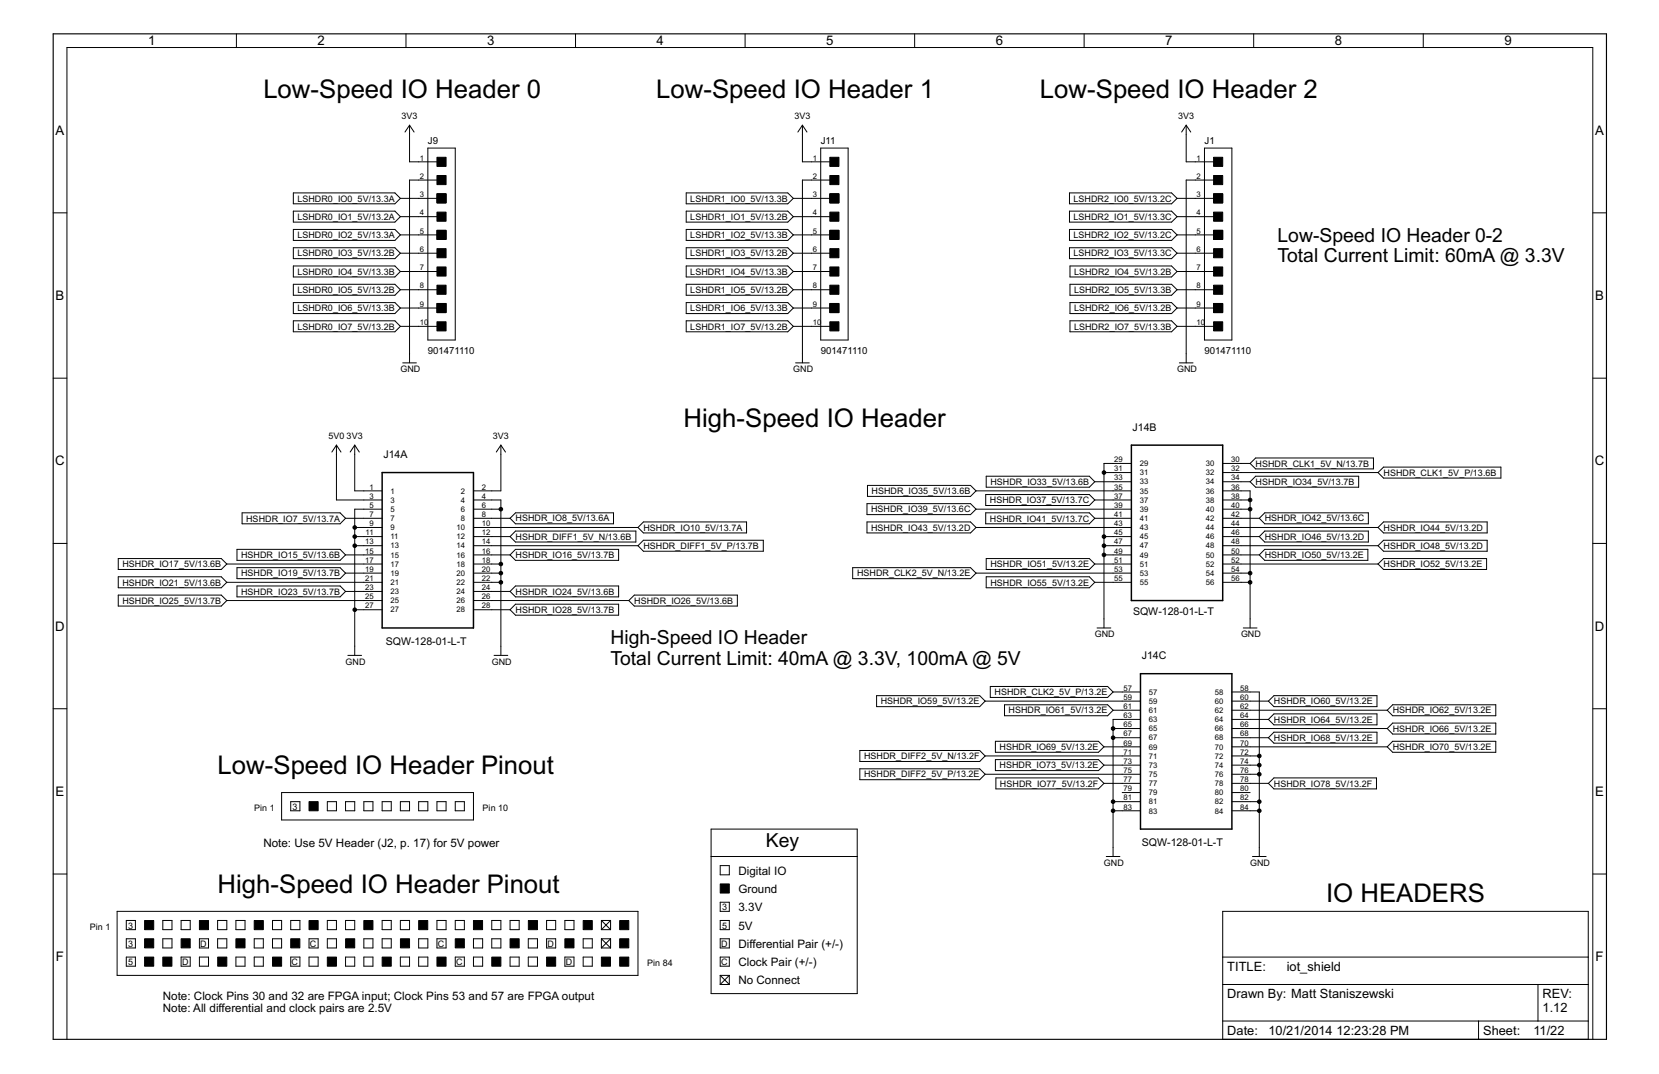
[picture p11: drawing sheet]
<svg xmlns="http://www.w3.org/2000/svg" width="432mm" height="279mm" viewBox="0 0 432 279" stroke-linecap="round" stroke-linejoin="round" font-family="sans-serif">
<g fill="none" stroke="#000" stroke-width=".26">
<path d="M61.5 8.8v3.6M105.7 8.8v3.6M149.8 8.8v3.6M193.9 8.8v3.6M238.1 8.8v3.6M282.2 8.8v3.6M326.3 8.8v3.6M370.4 8.8v3.6M106.6 32.6v9.5h7.1M106.6 32.6l1.2 1.8M106.6 32.6l-1.2 1.8M111.4 38.5h7.1v50h-7.1z"/>
<path d="M208.9 32.6v9.5h7.1M208.9 32.6l1.1 1.8M208.9 32.6l-1.2 1.8M213.6 38.5h7.1v50h-7.1zM308.7 32.6v9.5h7.2M308.7 32.6l1.2 1.8M308.7 32.6l-1.1 1.8M313.5 38.5h7.1v50h-7.1zM13.8 55.4h3.6M76.3 50.2h26.5l1.4 1.4-1.4 1.4h-26.5zM76.3 54.9h26.5l1.4 1.5-1.4 1.4h-26.5zM76.3 59.7h26.5l1.4 1.4-1.4 1.4h-26.5z"/>
<path d="M104.2 56.4h9.5M104.2 51.6h9.5M113.7 46.8h-7.1v47.6M178.6 50.2h26.4l1.5 1.4-1.5 1.4h-26.4zM178.6 54.9h26.4l1.5 1.5-1.5 1.4h-26.4zM178.6 59.7h26.4l1.5 1.4-1.5 1.4h-26.4zM206.5 56.4h9.5M206.5 51.6h9.5M216 46.8h-7.1v47.6M278.4 50.2h26.5l1.5 1.4-1.5 1.4h-26.5zM278.4 54.9h26.5l1.5 1.5-1.5 1.4h-26.5zM278.4 59.7h26.5l1.5 1.4-1.5 1.4h-26.5z"/>
<path d="M306.4 56.4h9.5M306.4 51.6h9.5M315.9 46.8h-7.2v47.6M414.6 55.4h3.5M76.3 64.5h26.5l1.4 1.4-1.4 1.4h-26.5zM76.3 69.2h26.5l1.4 1.4-1.4 1.5h-26.5zM76.3 74h26.5l1.4 1.4-1.4 1.4h-26.5zM76.3 78.7h26.5l1.4 1.4-1.4 1.5h-26.5zM104.2 61.1h9.5M104.2 65.9h9.5M104.2 70.6h9.5M104.2 75.4h9.5"/>
<path d="M178.6 69.2h26.4l1.5 1.4-1.5 1.5h-26.4zM178.6 74h26.4l1.5 1.4-1.5 1.4h-26.4zM178.6 78.7h26.4l1.5 1.4-1.5 1.5h-26.4zM178.6 64.5h26.4l1.5 1.4-1.5 1.4h-26.4zM206.5 61.1h9.5M206.5 65.9h9.5M206.5 70.6h9.5M206.5 75.4h9.5M278.4 64.5h26.5l1.5 1.4-1.5 1.4h-26.5zM278.5 69.2h26.4l1.5 1.4-1.5 1.5h-26.4zM278.5 74h26.4l1.5 1.4-1.5 1.4h-26.4zM278.5 78.7h26.4l1.5 1.4-1.5 1.5h-26.4z"/>
<path d="M306.4 61.1h9.5M306.4 65.9h9.5M306.4 70.6h9.5M306.4 75.4h9.5M13.8 98.4h3.6M76.3 83.5h26.5l1.4 1.4-1.4 1.4h-26.5zM104.2 80.1h9.5M104.2 84.9h9.5M104.8 94.4h3.6M178.6 83.5h26.4l1.5 1.4-1.5 1.4h-26.4zM206.5 80.1h9.5M206.5 84.9h9.5"/>
<path d="M207.1 94.4h3.5M278.5 83.5h26.4l1.5 1.4-1.5 1.4h-26.4zM306.4 80.1h9.5M306.4 84.9h9.5M307 94.4h3.5M414.6 98.4h3.5M87.6 115.8v14.3h11.9M87.6 115.8l1.2 1.8M87.6 115.8l-1.2 1.8M92.3 115.8v11.9h7.2M92.3 115.8l1.2 1.8M92.3 115.8l-1.2 1.8"/>
<path d="M130.4 115.8v11.9h-7.2M130.4 115.8l1.2 1.8M130.4 115.8l-1.2 1.8M63 133.4h25.5l1.4 1.4-1.4 1.5h-25.5zM89.9 134.8h9.6M92.3 137.2h7.2M92.3 139.6h7.2M99.5 132.5h-7.2v38M123.2 130.1h7.2v40.4M123.2 132.5h7.2M123.2 134.8h9.6M123.2 137.2h42.9"/>
<path d="M123.2 139.6h9.6M134.2 133.4h25.5v2.9h-25.5l-1.4-1.5zM134.2 138.2h31.3v2.8h-31.3l-1.4-1.4zM167.5 135.8h26.8v2.8h-26.8l-1.4-1.4zM225.7 135.8h26.9l1.4 1.4-1.4 1.4h-26.9zM225.7 131h26.9l1.4 1.5-1.4 1.4h-26.9zM225.8 126.3h26.8l1.4 1.4-1.4 1.4h-26.8zM254 127.7h40.5M254 132.5h40.5M254 137.2h40.5M256.6 133.4h26.9l1.4 1.4-1.4 1.5h-26.9zM256.6 128.7h26.9l1.4 1.4-1.4 1.4h-26.9z"/>
<path d="M256.7 123.9h26.8l1.4 1.4-1.4 1.4h-26.8zM284.9 130.1h9.6M284.9 134.8h9.6M284.9 125.3h9.6M287.3 139.6h7.2M287.3 122.9h7.2M294.5 120.6h-7.2v42.8M318.2 127.7h7.2v35.7M318.2 130.1h7.2M318.2 132.5h7.2M318.2 134.8h9.6M318.2 137.2h40.5"/>
<path d="M318.2 139.6h9.6M318.2 120.6h7.2M318.2 122.9h40.5M318.2 125.3h7.2M325.4 120.6l1.4-1.5h30.7v2.9h-30.7zM326.8 123.9h26.8v2.8h-26.8l-1.4-1.4zM327.8 134.8l1.4-1.4h27v2.9h-27zM329.2 138.2h27v2.8h-27l-1.4-1.4zM358.7 137.2l1.4-1.4h27v2.8h-27zM358.7 122.9l1.4-1.4h30.6v2.9h-30.6zM13.8 141.4h3.6M30.8 145.3h26.8l1.4 1.4-1.4 1.4h-26.8z"/>
<path d="M30.8 150.1h26.8l1.4 1.4-1.4 1.4h-26.8zM30.8 154.8h26.8l1.4 1.4-1.4 1.5h-26.8zM59 146.7h40.5M59 151.5h40.5M59 156.2h40.5M61.7 142.9h26.8l1.4 1.5-1.4 1.4h-26.8zM61.7 147.7h26.8l1.4 1.4-1.4 1.4h-26.8zM61.7 152.4h26.8l1.4 1.5-1.4 1.4h-26.8zM89.9 144.4h9.6M89.9 149.1h9.6M89.9 153.9h9.6M92.3 142h7.2"/>
<path d="M92.3 158.6h7.2M123.2 142h42.9M123.2 144.4h9.6M123.2 146.7h7.2M123.2 149.1h7.2M123.2 151.5h7.2M123.2 153.9h9.6M123.2 156.2h40.5M123.2 158.6h9.6M134.2 152.4h26.8v2.9h-26.8l-1.4-1.4zM134.2 142.9h26.8v2.9h-26.8l-1.4-1.4zM134.2 157.2h26.8v2.8h-26.8l-1.4-1.4z"/>
<path d="M163.7 156.2l1.4-1.4h26.8v2.9h-26.8zM167.5 140.5h31.2v2.9h-31.2l-1.4-1.4zM221.9 147.7h30.7l1.4 1.4-1.4 1.4h-30.7zM254 149.1h40.5M256.7 145.3h26.8l1.4 1.4-1.4 1.4h-26.8zM256.7 150.1h26.8l1.4 1.4-1.4 1.4h-26.8zM284.9 146.7h9.6M284.9 151.5h9.6M287.3 142h7.2M287.3 144.4h7.2M318.2 142h40.5M318.2 144.4h9.6"/>
<path d="M318.2 146.7h40.5M318.2 149.1h7.2M318.2 151.5h7.2M329.2 142.9h26.8v2.9h-26.8l-1.4-1.4zM358.7 146.7l1.4-1.4h26.8v2.8h-26.8zM358.7 142l1.4-1.5h27v2.9h-27zM414.6 141.4h3.5M90.5 170.5h3.6M128.6 170.5h3.6M257.7 178.6h30.6l1.4 1.4-1.4 1.4h-30.6zM285.5 163.4h3.6M323.6 163.4h3.6"/>
<path d="M13.8 184.4h3.6M223.8 195.2h31.2l1.4 1.5-1.4 1.4h-31.2zM228.2 181h26.8l1.4 1.4-1.4 1.4h-26.8zM256.4 182.4h40.4M256.4 196.7h40.4M259.1 192.8h26.8l1.4 1.5-1.4 1.4h-26.8zM259.1 197.6h26.8l1.4 1.5-1.4 1.4h-26.8zM261.5 183.3h26.8l1.4 1.5-1.4 1.4h-26.8zM287.3 194.3h9.5M287.3 199.1h9.5M289.7 180h7.1M289.7 184.8h7.1"/>
<path d="M289.7 189.5h7.1M289.7 191.9h7.1M296.8 187.2h-7.1v35.6M320.6 180h7.2v42.8M320.6 182.4h9.5M320.6 184.8h40.5M320.6 187.2h9.5M320.6 189.5h40.5M320.6 191.9h9.5M320.6 194.3h40.5M320.6 196.7h7.2M320.6 199.1h7.2"/>
<path d="M330.1 182.4l1.5-1.4h26.8v2.8h-26.8zM330.1 187.2l1.5-1.5h26.8v2.9h-26.8zM330.1 191.9l1.5-1.4h26.8v2.8h-26.8zM361.1 189.5l1.4-1.4h26.8v2.9h-26.8zM362.5 183.3h26.8v2.9h-26.8l-1.4-1.4zM362.5 192.8h26.8v2.9h-26.8l-1.4-1.4zM414.6 184.4h3.5M73.3 206.2h49.9v7.1h-49.9zM75.7 208.6h2.4v2.3h-2.4zM85.2 208.6h2.4v2.3h-2.4zM89.9 208.6h2.4v2.3h-2.4zM94.7 208.6h2.4v2.3h-2.4z"/>
<path d="M99.5 208.6h2.3v2.3h-2.3zM104.2 208.6h2.4v2.3h-2.4zM109 208.6h2.4v2.3h-2.4zM113.7 208.6h2.4v2.3h-2.4zM118.5 208.6h2.4v2.3h-2.4zM185.1 215.7h38v42.8h-38zM223.8 200h31.2l1.4 1.4-1.4 1.4h-31.2zM256.4 201.4h40.4M259.2 202.4h26.7l1.4 1.4-1.4 1.4h-26.7zM287.3 203.8h9.5M289.7 210.9h7.1M289.7 208.6h7.1"/>
<path d="M292.1 206.2h4.7M320.6 210.9h7.2M320.6 208.6h7.2M320.6 206.2h4.8M320.6 201.4h7.2M320.6 203.8h9.5M330.1 203.8l1.5-1.4h26.7v2.8h-26.7zM13.8 227.4h3.6M30.5 237.1h135.6v16.6h-135.6zM32.9 239.5h2.3v2.4h-2.3zM42.4 239.5h2.4v2.4h-2.4zM47.1 239.5h2.4v2.4h-2.4z"/>
<path d="M56.6 239.5h2.4v2.4h-2.4zM61.4 239.5h2.4v2.4h-2.4zM70.9 239.5h2.4v2.4h-2.4zM75.7 239.5h2.4v2.4h-2.4zM85.2 239.5h2.4v2.4h-2.4zM89.9 239.5h2.4v2.4h-2.4zM99.5 239.5h2.3v2.4h-2.3zM104.2 239.5h2.4v2.4h-2.4zM113.7 239.5h2.4v2.4h-2.4zM118.5 239.5h2.4v2.4h-2.4zM128 239.5h2.4v2.4h-2.4zM132.8 239.5h2.3v2.4h-2.3z"/>
<path d="M142.3 239.5h2.3v2.4h-2.3zM147 239.5h2.4v2.4h-2.4zM156.5 239.5h2.4M156.5 239.5v2.4M156.5 239.5l2.4 2.4M158.9 239.5v2.4M158.9 239.5l-2.4 2.4M185.1 222.8h38M187.5 234.7h2.3v2.4h-2.3zM187.5 239.5h2.3v2.4h-2.3zM187.5 225.2h2.3v2.4h-2.3zM287.9 222.8h3.6"/>
<path d="M318.2 237.1h95.2v33.3h-95.2zM326 222.8h3.5M414.6 227.4h3.5M32.9 244.2h2.3v2.4h-2.3zM32.9 249h2.3v2.4h-2.3zM42.4 244.2h2.4v2.4h-2.4zM47.1 249h2.4v2.4h-2.4zM51.9 244.2h2.4v2.4h-2.4zM51.9 249h2.4v2.4h-2.4zM56.6 244.2h2.4v2.4h-2.4zM61.4 249h2.4v2.4h-2.4zM66.2 244.2h2.3v2.4h-2.3z"/>
<path d="M66.2 249h2.3v2.4h-2.3zM70.9 244.2h2.4v2.4h-2.4zM75.7 249h2.4v2.4h-2.4zM80.4 244.2h2.4v2.4h-2.4zM80.4 249h2.4v2.4h-2.4zM85.2 244.2h2.4v2.4h-2.4zM89.9 249h2.4v2.4h-2.4zM94.7 244.2h2.4v2.4h-2.4zM94.7 249h2.4v2.4h-2.4zM99.5 244.2h2.3v2.4h-2.3zM104.2 249h2.4v2.4h-2.4zM109 244.2h2.4v2.4h-2.4z"/>
<path d="M109 249h2.4v2.4h-2.4zM113.7 244.2h2.4v2.4h-2.4zM118.5 249h2.4v2.4h-2.4zM123.2 244.2h2.4v2.4h-2.4zM123.2 249h2.4v2.4h-2.4zM128 244.2h2.4v2.4h-2.4zM132.8 249h2.3v2.4h-2.3zM137.5 244.2h2.4v2.4h-2.4zM137.5 249h2.4v2.4h-2.4zM142.3 244.2h2.3v2.4h-2.3zM147 249h2.4v2.4h-2.4zM151.8 244.2h2.4v2.4h-2.4z"/>
<path d="M151.8 249h2.4v2.4h-2.4zM156.5 241.9h2.4M156.5 246.6h2.4M156.5 244.2h2.4M156.5 244.2v2.4M156.5 244.2l2.4 2.4M158.9 244.2v2.4M158.9 244.2l-2.4 2.4M187.5 253.7h2.3M187.5 244.2h2.3v2.4h-2.3zM187.5 249h2.3v2.4h-2.3zM187.5 253.7v2.4"/>
<path d="M187.5 253.7l2.3 2.4M187.5 256.1h2.3M189.8 253.7v2.4M189.8 253.7l-2.3 2.4M318.2 249h95.2M318.2 256.1h95.2M400.3 256.1v9.5M17.4 270.4v-258h397.2v258M318.2 265.6h95.2M384.8 265.6v4.8"/>
</g>
<g fill="#000" stroke="#000" stroke-width=".26">
<path d="M113.7 59.9h2.4v2.4h-2.4zM113.7 55.2h2.4v2.4h-2.4zM113.7 50.4h2.4v2.4h-2.4zM113.7 45.7h2.4v2.3h-2.4zM113.7 40.9h2.4v2.4h-2.4zM216 59.9h2.4v2.4h-2.4zM216 55.2h2.4v2.4h-2.4zM216 50.4h2.4v2.4h-2.4zM216 45.7h2.4v2.3h-2.4zM216 40.9h2.4v2.4h-2.4zM315.9 59.9h2.3v2.4h-2.3zM315.9 55.2h2.3v2.4h-2.3z"/>
<path d="M315.9 50.4h2.3v2.4h-2.3zM315.9 45.7h2.3v2.3h-2.3zM315.9 40.9h2.3v2.4h-2.3zM113.7 64.7h2.4v2.4h-2.4zM113.7 69.4h2.4v2.4h-2.4zM113.7 79h2.4v2.3h-2.4zM113.7 74.2h2.4v2.4h-2.4zM216 64.7h2.4v2.4h-2.4zM216 69.4h2.4v2.4h-2.4zM216 79h2.4v2.3h-2.4zM216 74.2h2.4v2.4h-2.4zM315.9 64.7h2.3v2.4h-2.3z"/>
<path d="M315.9 69.4h2.3v2.4h-2.3zM315.9 79h2.3v2.3h-2.3zM315.9 74.2h2.3v2.4h-2.3zM113.7 83.7h2.4v2.4h-2.4zM216 83.7h2.4v2.4h-2.4zM315.9 83.7h2.3v2.4h-2.3zM80.4 208.6h2.4v2.3h-2.4zM37.6 239.5h2.4v2.4h-2.4zM51.9 239.5h2.4v2.4h-2.4zM66.2 239.5h2.3v2.4h-2.3zM80.4 239.5h2.4v2.4h-2.4zM94.7 239.5h2.4v2.4h-2.4z"/>
<path d="M109 239.5h2.3v2.4h-2.3zM123.2 239.5h2.4v2.4h-2.4zM137.5 239.5h2.4v2.4h-2.4zM151.8 239.5h2.4v2.4h-2.4zM161.3 239.5h2.4v2.4h-2.4zM187.5 230h2.3v2.3h-2.3zM37.6 244.2h2.4v2.4h-2.4zM37.6 249h2.4v2.4h-2.4zM42.4 249h2.3v2.4h-2.3zM47.1 244.2h2.4v2.4h-2.4zM56.7 249h2.3v2.4h-2.3zM61.4 244.2h2.4v2.4h-2.4z"/>
<path d="M70.9 249h2.4v2.4h-2.4zM75.7 244.2h2.3v2.4h-2.3zM85.2 249h2.4v2.4h-2.4zM90 244.2h2.3v2.4h-2.3zM99.5 249h2.3v2.4h-2.3zM104.2 244.2h2.4v2.4h-2.4zM113.7 249h2.4v2.4h-2.4zM118.5 244.2h2.4v2.4h-2.4zM128 249h2.4v2.4h-2.4zM132.8 244.2h2.3v2.4h-2.3zM142.3 249h2.3v2.4h-2.3zM147 244.2h2.4v2.4h-2.4z"/>
<path d="M156.5 249h2.4v2.4h-2.4zM161.3 249h2.4v2.4h-2.4zM161.3 244.2h2.4v2.4h-2.4z"/>
</g>
<path d="M13.8 8.8h404.3v261.6h-404.3z" fill="none" stroke="#000" stroke-width=".3"/>
<path d="M294.5 115.8h23.7v40.4h-23.7zM99.5 122.9h23.7v40.5h-23.7zM296.8 175.3h23.8v40.4h-23.8z" fill="none" stroke="#000" stroke-width=".38"/>
<g fill="#000" stroke="#000" stroke-width=".26">
<circle cx="92.3" cy="139.6" r=".47"/>
<circle cx="92.3" cy="137.2" r=".47"/>
<circle cx="130.4" cy="132.5" r=".47"/>
<circle cx="287.3" cy="122.9" r=".47"/>
<circle cx="287.3" cy="139.6" r=".47"/>
<circle cx="325.4" cy="130.1" r=".47"/>
<circle cx="325.4" cy="132.5" r=".47"/>
<circle cx="92.3" cy="158.6" r=".47"/>
<circle cx="92.3" cy="142" r=".47"/>
<circle cx="130.4" cy="151.5" r=".47"/>
<circle cx="130.4" cy="149.1" r=".47"/>
<circle cx="130.4" cy="146.7" r=".47"/>
<circle cx="287.3" cy="144.4" r=".47"/>
<circle cx="287.3" cy="142" r=".47"/>
<circle cx="325.4" cy="149.1" r=".47"/>
<circle cx="325.4" cy="151.5" r=".47"/>
<circle cx="289.7" cy="189.5" r=".47"/>
<circle cx="289.7" cy="191.9" r=".47"/>
<circle cx="327.8" cy="196.7" r=".47"/>
<circle cx="327.8" cy="199.1" r=".47"/>
<circle cx="289.7" cy="208.6" r=".47"/>
<circle cx="289.7" cy="210.9" r=".47"/>
<circle cx="327.8" cy="201.4" r=".47"/>
<circle cx="327.8" cy="208.6" r=".47"/>
<circle cx="327.8" cy="210.9" r=".47"/>
</g>
<g font-size="7.5">
<text x="68.5" y="25.4">Low-Speed IO Header 0</text>
<text x="170.8" y="25.4">Low-Speed IO Header 1</text>
<text x="270.7" y="25.4">Low-Speed IO Header 2</text>
<text x="177.9" y="111.1">High-Speed IO Header</text>
<text x="56.7" y="201.4">Low-Speed IO Header Pinout</text>
<text x="56.7" y="232.3">High-Speed IO Header Pinout</text>
<text x="345.1" y="234.7">IO HEADERS</text>
</g>
<g font-size="5.6">
<text x="332.5" y="62.9">Low-Speed IO Header 0-2</text>
<text x="332.5" y="68.3">Total Current Limit: 60mA @ 3.3V</text>
<text x="158.9" y="167.5">High-Speed IO Header</text>
<text x="158.9" y="172.9">Total Current Limit: 40mA @ 3.3V, 100mA @ 5V</text>
<text x="199.3" y="220.4">Key</text>
</g>
<g font-size="3.8">
<text x="38.5" y="11.8">1</text>
<text x="82.7" y="11.8">2</text>
<text x="126.8" y="11.8">3</text>
<text x="170.9" y="11.8">4</text>
<text x="215" y="11.8">5</text>
<text x="259.2" y="11.8">6</text>
<text x="303.3" y="11.8">7</text>
<text x="347.4" y="11.8">8</text>
<text x="391.5" y="11.8">9</text>
<text x="14.5" y="35.1">A</text>
<text x="415.2" y="35.1">A</text>
<text x="14.5" y="78.1">B</text>
<text x="415.2" y="78.1">B</text>
<text x="14.4" y="121.1">C</text>
<text x="415.1" y="121.1">C</text>
<text x="14.4" y="164.1">D</text>
<text x="415.1" y="164.1">D</text>
<text x="14.5" y="207.1">E</text>
<text x="415.2" y="207.1">E</text>
<text x="14.6" y="250.1">F</text>
<text x="415.3" y="250.1">F</text>
</g>
<g font-size="3.7">
<text x="319.4" y="252.5">TITLE:</text>
<text x="334.9" y="252.5">iot_shield</text>
<text x="319.4" y="259.7">Drawn By: Matt Staniszewski</text>
<text x="401.5" y="259.7">REV:</text>
<text x="401.5" y="263.2">1.12</text>
<text x="319.4" y="269.2">Date:</text>
<text x="330.1" y="269.2">10/21/2014</text>
<text x="347.8" y="269.2">12:23:28 PM</text>
<text x="386" y="269.2">Sheet:</text>
<text x="399.1" y="269.2">11/22</text>
</g>
<g font-size="3.4">
<text x="68.5" y="220.4">Note: Use 5V Header (J2, p. 17) for 5V power</text>
<text x="192.2" y="227.6">Digital IO</text>
<text x="192.2" y="232.3">Ground</text>
<text x="192.2" y="237.1">3.3V</text>
<text x="192.2" y="241.8">5V</text>
<text x="192.2" y="246.6">Differential Pair (+/-)</text>
<text x="192.2" y="251.4">Clock Pair (+/-)</text>
<text x="192.2" y="256.1">No Connect</text>
<text x="42.4" y="260">Note: Clock Pins 30 and 32 are FPGA input; Clock Pins 53 and 57 are FPGA output</text>
<text x="42.4" y="263.2">Note: All differential and clock pairs are 2.5V</text>
</g>
<g font-size="3.1">
<text x="294.8" y="112">J14B</text>
<text x="99.8" y="119.2">J14A</text>
<text x="294.9" y="160">SQW-128-01-L-T</text>
<text x="100.4" y="167.7">SQW-128-01-L-T</text>
<text x="297.2" y="171.5">J14C</text>
<text x="297.2" y="220.1">SQW-128-01-L-T</text>
</g>
<g font-size="2.8">
<text x="111.3" y="37.3">J9</text>
<text x="213.6" y="37.3">J11</text>
<text x="313.5" y="37.3">J1</text>
<text x="111.3" y="92">901471110</text>
<text x="213.6" y="92">901471110</text>
<text x="313.5" y="92">901471110</text>
</g>
<g font-size="2.6">
<text x="104.5" y="31">3V3</text>
<text x="206.8" y="31">3V3</text>
<text x="306.6" y="31">3V3</text>
<text x="77.4" y="52.4">LSHDR0_IO0_5V/13.3A</text>
<text x="179.7" y="52.4">LSHDR1_IO0_5V/13.3B</text>
<text x="279.4" y="52.4">LSHDR2_IO0_5V/13.2C</text>
<text x="77.4" y="57.2">LSHDR0_IO1_5V/13.2A</text>
<text x="179.7" y="57.2">LSHDR1_IO1_5V/13.2B</text>
<text x="279.4" y="57.2">LSHDR2_IO1_5V/13.3C</text>
<text x="77.4" y="62">LSHDR0_IO2_5V/13.3A</text>
<text x="179.7" y="62">LSHDR1_IO2_5V/13.3B</text>
<text x="279.4" y="62">LSHDR2_IO2_5V/13.2C</text>
<text x="77.4" y="71.5">LSHDR0_IO4_5V/13.3B</text>
<text x="77.4" y="66.7">LSHDR0_IO3_5V/13.2B</text>
<text x="179.7" y="66.7">LSHDR1_IO3_5V/13.2B</text>
<text x="179.7" y="71.5">LSHDR1_IO4_5V/13.3B</text>
<text x="279.4" y="66.7">LSHDR2_IO3_5V/13.3C</text>
<text x="279.6" y="71.5">LSHDR2_IO4_5V/13.2B</text>
<text x="77.4" y="76.2">LSHDR0_IO5_5V/13.2B</text>
<text x="179.7" y="76.2">LSHDR1_IO5_5V/13.2B</text>
<text x="279.6" y="76.2">LSHDR2_IO5_5V/13.3B</text>
<text x="77.4" y="81">LSHDR0_IO6_5V/13.3B</text>
<text x="179.7" y="81">LSHDR1_IO6_5V/13.3B</text>
<text x="279.6" y="81">LSHDR2_IO6_5V/13.2B</text>
<text x="77.4" y="85.7">LSHDR0_IO7_5V/13.2B</text>
<text x="179.7" y="85.7">LSHDR1_IO7_5V/13.2B</text>
<text x="279.6" y="85.7">LSHDR2_IO7_5V/13.3B</text>
<text x="104.2" y="96.8">GND</text>
<text x="206.5" y="96.8">GND</text>
<text x="306.4" y="96.8">GND</text>
<text x="85.5" y="114.3">5V0</text>
<text x="90.2" y="114.3">3V3</text>
<text x="128.3" y="114.3">3V3</text>
<text x="326.8" y="121.4">HSHDR_CLK1_5V_N/13.7B</text>
<text x="360.1" y="123.8">HSHDR_CLK1_5V_P/13.6B</text>
<text x="226.9" y="128.5">HSHDR_IO35_5V/13.6B</text>
<text x="257.6" y="130.9">HSHDR_IO37_5V/13.7C</text>
<text x="257.8" y="126.2">HSHDR_IO33_5V/13.6B</text>
<text x="326.8" y="126.2">HSHDR_IO34_5V/13.7B</text>
<text x="64.1" y="135.7">HSHDR_IO7_5V/13.7A</text>
<text x="134.2" y="135.7">HSHDR_IO8_5V/13.6A</text>
<text x="226.7" y="133.3">HSHDR_IO39_5V/13.6C</text>
<text x="257.6" y="135.7">HSHDR_IO41_5V/13.7C</text>
<text x="329.2" y="135.7">HSHDR_IO42_5V/13.6C</text>
<text x="134.2" y="140.4">HSHDR_DIFF1_5V_N/13.6B</text>
<text x="167.5" y="138">HSHDR_IO10_5V/13.7A</text>
<text x="167.5" y="142.8">HSHDR_DIFF1_5V_P/13.7B</text>
<text x="226.7" y="138.1">HSHDR_IO43_5V/13.2D</text>
<text x="329.2" y="140.4">HSHDR_IO46_5V/13.2D</text>
<text x="360.1" y="138">HSHDR_IO44_5V/13.2D</text>
<text x="360.1" y="142.8">HSHDR_IO48_5V/13.2D</text>
<text x="31.8" y="147.6">HSHDR_IO17_5V/13.6B</text>
<text x="62.8" y="145.2">HSHDR_IO15_5V/13.6B</text>
<text x="62.8" y="149.9">HSHDR_IO19_5V/13.7B</text>
<text x="134.2" y="145.2">HSHDR_IO16_5V/13.7B</text>
<text x="223.1" y="149.9">HSHDR_CLK2_5V_N/13.2E</text>
<text x="257.8" y="147.6">HSHDR_IO51_5V/13.2E</text>
<text x="329.2" y="145.2">HSHDR_IO50_5V/13.2E</text>
<text x="360.1" y="147.6">HSHDR_IO52_5V/13.2E</text>
<text x="31.8" y="152.3">HSHDR_IO21_5V/13.6B</text>
<text x="62.8" y="154.7">HSHDR_IO23_5V/13.7B</text>
<text x="134.2" y="154.7">HSHDR_IO24_5V/13.6B</text>
<text x="257.8" y="152.3">HSHDR_IO55_5V/13.2E</text>
<text x="31.8" y="157.1">HSHDR_IO25_5V/13.7B</text>
<text x="134.2" y="159.4">HSHDR_IO28_5V/13.7B</text>
<text x="165.1" y="157.1">HSHDR_IO26_5V/13.6B</text>
<text x="285" y="165.7">GND</text>
<text x="323" y="165.7">GND</text>
<text x="89.9" y="172.9">GND</text>
<text x="128" y="172.9">GND</text>
<text x="229.2" y="183.2">HSHDR_IO59_5V/13.2E</text>
<text x="258.9" y="180.9">HSHDR_CLK2_5V_P/13.2E</text>
<text x="262.5" y="185.6">HSHDR_IO61_5V/13.2E</text>
<text x="331.6" y="183.2">HSHDR_IO60_5V/13.2E</text>
<text x="362.5" y="185.6">HSHDR_IO62_5V/13.2E</text>
<text x="331.6" y="188">HSHDR_IO64_5V/13.2E</text>
<text x="362.5" y="190.4">HSHDR_IO66_5V/13.2E</text>
<text x="224.9" y="197.5">HSHDR_DIFF2_5V_N/13.2F</text>
<text x="260.1" y="195.1">HSHDR_IO69_5V/13.2E</text>
<text x="331.6" y="192.7">HSHDR_IO68_5V/13.2E</text>
<text x="362.5" y="195.1">HSHDR_IO70_5V/13.2E</text>
<text x="224.9" y="202.3">HSHDR_DIFF2_5V_P/13.2E</text>
<text x="260.1" y="199.9">HSHDR_IO73_5V/13.2E</text>
<text x="260.3" y="204.6">HSHDR_IO77_5V/13.2F</text>
<text x="331.6" y="204.6">HSHDR_IO78_5V/13.2F</text>
<text x="66.2" y="210.9">Pin 1</text>
<text x="76.2" y="210.7">3</text>
<text x="125.6" y="210.9">Pin 10</text>
<text x="287.3" y="225.2">GND</text>
<text x="325.4" y="225.2">GND</text>
<text x="187.9" y="236.9">3</text>
<text x="23.4" y="241.8">Pin 1</text>
<text x="33.3" y="241.6">3</text>
<text x="187.9" y="241.6">5</text>
<text x="33.3" y="246.4">3</text>
<text x="33.3" y="251.1">5</text>
<text x="47.4" y="251.1">D</text>
<text x="52.1" y="246.4">D</text>
<text x="75.9" y="251.1">C</text>
<text x="80.7" y="246.4">C</text>
<text x="114" y="246.4">C</text>
<text x="118.7" y="251.1">C</text>
<text x="142.5" y="246.4">D</text>
<text x="147.3" y="251.1">D</text>
<text x="168.4" y="251.4">Pin 84</text>
<text x="187.7" y="251.1">C</text>
<text x="187.7" y="246.4">D</text>
</g>
<g font-size="2.2">
<text x="109.3" y="41.8">1</text>
<text x="211.6" y="41.8">1</text>
<text x="311.4" y="41.8">1</text>
<text x="109.3" y="46.5">2</text>
<text x="211.6" y="46.5">2</text>
<text x="311.4" y="46.5">2</text>
<text x="109.3" y="51.3">3</text>
<text x="211.6" y="51.3">3</text>
<text x="311.4" y="51.3">3</text>
<text x="109.3" y="56">4</text>
<text x="211.6" y="56">4</text>
<text x="311.4" y="56">4</text>
<text x="109.3" y="60.8">5</text>
<text x="109.3" y="65.5">6</text>
<text x="211.6" y="60.8">5</text>
<text x="211.6" y="65.5">6</text>
<text x="311.4" y="60.8">5</text>
<text x="311.4" y="65.5">6</text>
<text x="109.3" y="70.3">7</text>
<text x="211.6" y="70.3">7</text>
<text x="311.4" y="70.3">7</text>
<text x="109.3" y="75.1">8</text>
<text x="211.6" y="75.1">8</text>
<text x="311.4" y="75.1">8</text>
<text x="109.3" y="79.8">9</text>
<text x="211.6" y="79.8">9</text>
<text x="311.4" y="79.8">9</text>
<text x="109.3" y="84.6">10</text>
<text x="211.6" y="84.6">10</text>
<text x="311.4" y="84.6">10</text>
<text x="290" y="120.2">29</text>
<text x="290" y="122.6">31</text>
<text x="290" y="125">33</text>
<text x="296.7" y="121.3">29</text>
<text x="296.7" y="123.7">31</text>
<text x="313.8" y="121.3">30</text>
<text x="313.8" y="123.6">32</text>
<text x="320.4" y="120.2">30</text>
<text x="320.4" y="122.6">32</text>
<text x="320.4" y="125">34</text>
<text x="96.1" y="127.4">1</text>
<text x="96.1" y="129.7">3</text>
<text x="101.6" y="128.4">1</text>
<text x="101.6" y="130.8">3</text>
<text x="119.9" y="128.4">2</text>
<text x="119.9" y="130.8">4</text>
<text x="125.4" y="127.4">2</text>
<text x="125.4" y="129.7">4</text>
<text x="290" y="127.4">35</text>
<text x="290" y="129.7">37</text>
<text x="296.7" y="126">33</text>
<text x="296.7" y="128.4">35</text>
<text x="296.7" y="130.8">37</text>
<text x="313.8" y="126">34</text>
<text x="313.8" y="128.4">36</text>
<text x="313.8" y="130.8">38</text>
<text x="320.4" y="127.4">36</text>
<text x="320.4" y="129.7">38</text>
<text x="96.1" y="132.1">5</text>
<text x="96.1" y="134.5">7</text>
<text x="96.1" y="136.9">9</text>
<text x="101.6" y="133.2">5</text>
<text x="101.6" y="135.5">7</text>
<text x="101.6" y="137.9">9</text>
<text x="118.8" y="137.9">10</text>
<text x="119.9" y="133.2">6</text>
<text x="119.9" y="135.5">8</text>
<text x="125.4" y="132.1">6</text>
<text x="125.4" y="134.5">8</text>
<text x="125.4" y="136.9">10</text>
<text x="290" y="132.1">39</text>
<text x="290" y="134.5">41</text>
<text x="290" y="136.9">43</text>
<text x="296.7" y="133.2">39</text>
<text x="296.7" y="135.5">41</text>
<text x="296.7" y="137.9">43</text>
<text x="313.8" y="133.2">40</text>
<text x="313.8" y="135.5">42</text>
<text x="313.8" y="137.9">44</text>
<text x="320.4" y="132.1">40</text>
<text x="320.4" y="134.5">42</text>
<text x="320.4" y="136.9">44</text>
<text x="95" y="141.6">13</text>
<text x="95.2" y="139.3">11</text>
<text x="101.6" y="140.3">11</text>
<text x="101.6" y="142.7">13</text>
<text x="118.8" y="140.3">12</text>
<text x="118.8" y="142.7">14</text>
<text x="125.4" y="139.3">12</text>
<text x="125.4" y="141.6">14</text>
<text x="290" y="139.3">45</text>
<text x="290" y="141.6">47</text>
<text x="296.7" y="140.3">45</text>
<text x="296.7" y="142.7">47</text>
<text x="313.8" y="140.3">46</text>
<text x="313.8" y="142.7">48</text>
<text x="320.4" y="139.3">46</text>
<text x="320.4" y="141.6">48</text>
<text x="95" y="144">15</text>
<text x="95" y="146.4">17</text>
<text x="95" y="148.8">19</text>
<text x="101.6" y="145.1">15</text>
<text x="101.6" y="147.4">17</text>
<text x="101.6" y="149.8">19</text>
<text x="118.8" y="145.1">16</text>
<text x="118.8" y="147.4">18</text>
<text x="118.8" y="149.8">20</text>
<text x="125.4" y="144">16</text>
<text x="125.4" y="146.4">18</text>
<text x="125.4" y="148.8">20</text>
<text x="290" y="144">49</text>
<text x="290" y="146.4">51</text>
<text x="290" y="148.8">53</text>
<text x="296.7" y="145.1">49</text>
<text x="296.7" y="147.4">51</text>
<text x="296.7" y="149.8">53</text>
<text x="313.8" y="145.1">50</text>
<text x="313.8" y="147.4">52</text>
<text x="313.8" y="149.8">54</text>
<text x="320.4" y="144">50</text>
<text x="320.4" y="146.4">52</text>
<text x="320.4" y="148.8">54</text>
<text x="95" y="151.1">21</text>
<text x="95" y="153.5">23</text>
<text x="95" y="155.9">25</text>
<text x="101.6" y="152.2">21</text>
<text x="101.6" y="154.6">23</text>
<text x="118.8" y="152.2">22</text>
<text x="118.8" y="154.6">24</text>
<text x="125.4" y="151.1">22</text>
<text x="125.4" y="153.5">24</text>
<text x="125.4" y="155.9">26</text>
<text x="290" y="151.1">55</text>
<text x="296.7" y="152.2">55</text>
<text x="313.8" y="152.2">56</text>
<text x="320.4" y="151.1">56</text>
<text x="95" y="158.3">27</text>
<text x="101.6" y="157">25</text>
<text x="101.6" y="159.3">27</text>
<text x="118.8" y="156.9">26</text>
<text x="118.8" y="159.3">28</text>
<text x="125.4" y="158.3">28</text>
<text x="292.4" y="179.7">57</text>
<text x="322.8" y="179.7">58</text>
<text x="292.4" y="182.1">59</text>
<text x="292.4" y="184.4">61</text>
<text x="299" y="180.7">57</text>
<text x="299" y="183.1">59</text>
<text x="299" y="185.5">61</text>
<text x="316.2" y="180.7">58</text>
<text x="316.2" y="183.1">60</text>
<text x="316.2" y="185.5">62</text>
<text x="322.8" y="182.1">60</text>
<text x="322.8" y="184.4">62</text>
<text x="292.4" y="186.8">63</text>
<text x="292.4" y="189.2">65</text>
<text x="292.4" y="191.6">67</text>
<text x="299" y="187.9">63</text>
<text x="299" y="190.2">65</text>
<text x="316.2" y="187.9">64</text>
<text x="316.2" y="190.2">66</text>
<text x="322.8" y="186.8">64</text>
<text x="322.8" y="189.2">66</text>
<text x="322.8" y="191.6">68</text>
<text x="292.4" y="194">69</text>
<text x="292.4" y="196.3">71</text>
<text x="299" y="192.6">67</text>
<text x="299" y="195">69</text>
<text x="299" y="197.4">71</text>
<text x="316.2" y="192.6">68</text>
<text x="316.2" y="195">70</text>
<text x="316.2" y="197.4">72</text>
<text x="322.8" y="194">70</text>
<text x="322.8" y="196.3">72</text>
<text x="292.4" y="198.7">73</text>
<text x="292.4" y="201.1">75</text>
<text x="292.4" y="203.5">77</text>
<text x="299" y="199.8">73</text>
<text x="299" y="202.1">75</text>
<text x="316.2" y="199.7">74</text>
<text x="316.2" y="202.1">76</text>
<text x="322.8" y="198.7">74</text>
<text x="322.8" y="201.1">76</text>
<text x="322.8" y="203.5">78</text>
<text x="292.4" y="205.8">79</text>
<text x="292.4" y="208.2">81</text>
<text x="299" y="204.5">77</text>
<text x="299" y="206.9">79</text>
<text x="299" y="209.3">81</text>
<text x="316.2" y="204.5">78</text>
<text x="316.2" y="206.9">80</text>
<text x="316.2" y="209.3">82</text>
<text x="322.8" y="205.8">80</text>
<text x="322.8" y="208.2">82</text>
<text x="292.4" y="210.6">83</text>
<text x="299" y="211.6">83</text>
<text x="316.2" y="211.6">84</text>
<text x="322.8" y="210.6">84</text>
</g>
</svg>
